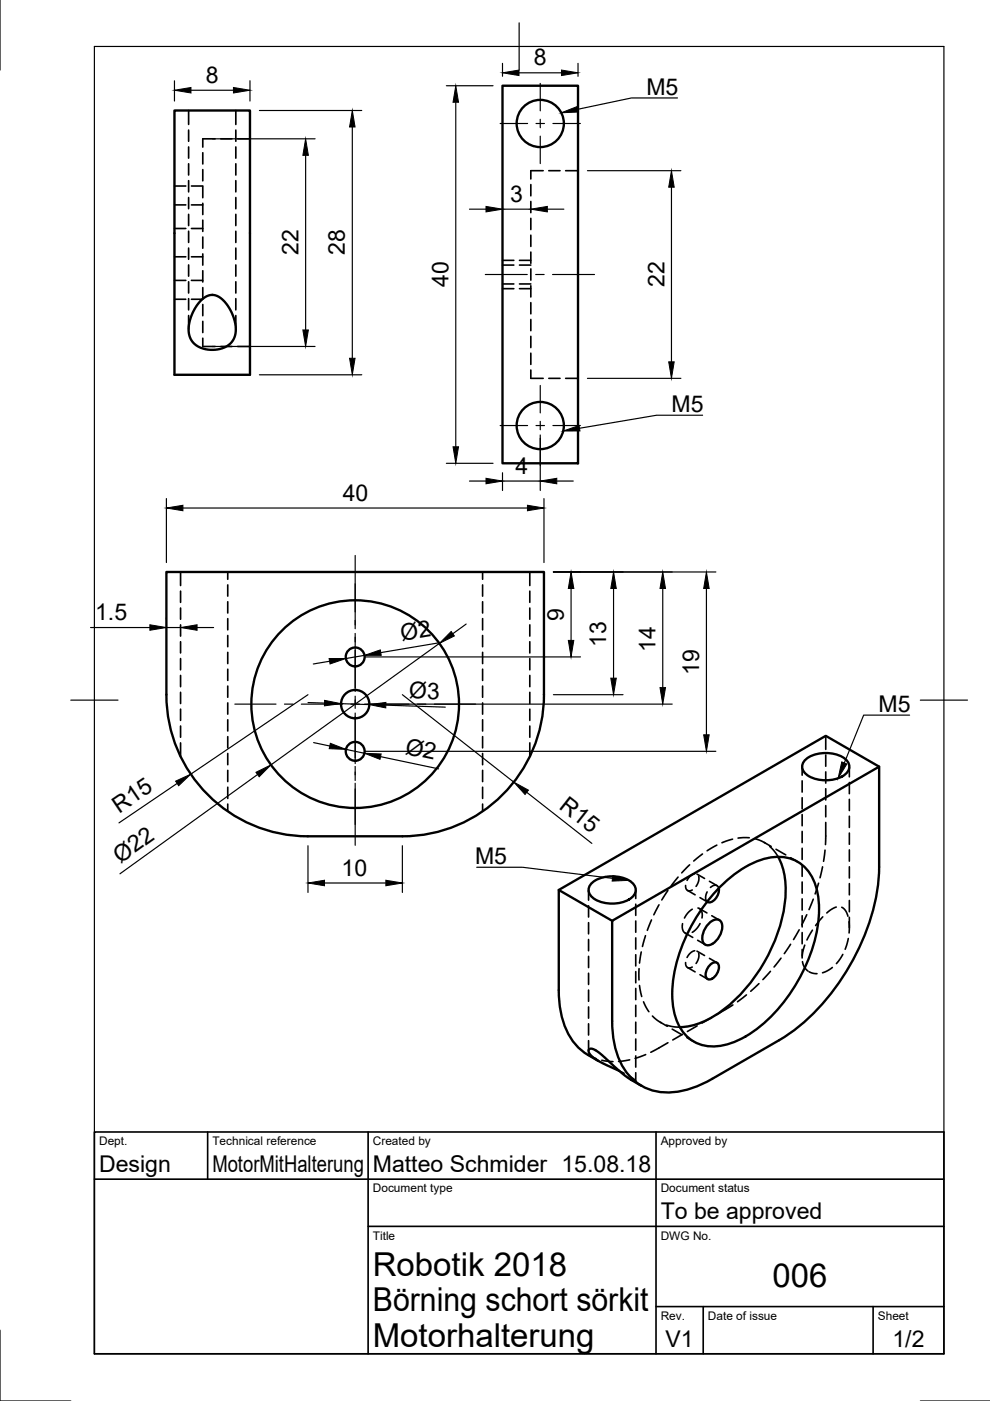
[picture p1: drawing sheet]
<svg xmlns="http://www.w3.org/2000/svg" width="210mm" height="297mm" viewBox="0 0 210 297" stroke-linecap="round" stroke-linejoin="round" font-family="sans-serif">
<!-- layer: Sichtbar -->
<g fill="none" stroke="#000" stroke-width=".5">
<path d="M106.5 18.2h16.1v80h-16.1zM37 23.4h16v56.1h-16zM42.6 63.7l1.6-1 .7-.2 .9 .2 1.6 1 1.4 2 1 2.5 .2 1.2v1.1l-.3 1-.4 .8-1.3 1.2-2.1 .6-2.3-.1-1.9-.7-.8-.7-.5-.7-.4-1.8 .3-2.2 1-2.4zM35.3 121.3h80v26a30 30 0 0 1-30 30h-20a30 30 0 0 1-30-30zM170.9 161a7.4 7.4 0 0 1 8.4 0 2.07 2.07 0 0 1 .8 2 2.07 2.07 0 0 1-1.5 1.6 7.5 7.5 0 0 1-7.7-.5 1.95 1.95 0 0 1 0-3.1zM186.4 162.5l-11.3-6.5-56.6 32.7M125.6 187.1a7.4 7.4 0 0 1 8.4 0 2.07 2.07 0 0 1 .8 2 2.07 2.07 0 0 1-1.5 1.6 7.5 7.5 0 0 1-7.7-.4 1.95 1.95 0 0 1 0-3.2zM129.8 195.2l-11.3-6.5v21.2a16.7 16.7 0 0 0 4.5 12.5l1.7 1.3 2.2 1.2M129.8 195.2l56.6-32.7v21.3a45.3 45.3 0 0 1-9.2 25.5 40.4 40.4 0 0 1-12 11.3l-14.2 8.1a17.8 17.8 0 0 1-11.7 2.7 11 11 0 0 1-8.3-7.5 21.5 21.5 0 0 1-1.2-7.4zM150.1 196a2.3 2.3 0 0 1 2.4-.9 2.54 2.54 0 0 1 .2 3.2 3.4 3.4 0 0 1-2.8 2.1 1.48 1.48 0 0 1-.9-2.1 5 5 0 0 1 1.1-2.3zM152.4 188.3a2.67 2.67 0 0 1-2.2 3l-.3-.1M152.7 188a20 20 0 0 1 11.5-6.3 8.1 8.1 0 0 1 8.8 6.1 23.6 23.6 0 0 1-1.5 15.3 34 34 0 0 1-13.4 16.6 12 12 0 0 1-9.9 1.7 8.8 8.8 0 0 1-5.4-7.2 28.5 28.5 0 0 1 4.3-18.8 36.4 36.4 0 0 1 5.6-7.4z"/>
<path d="M165 181.7a16.8 16.8 0 0 1 1.3 10.8 35.2 35.2 0 0 1-14.6 22.8 14.7 14.7 0 0 1-7.6 2.5M150.6 204.5a1.01 1.01 0 0 1 1.4-.4 1.01 1.01 0 0 1 .4 1.4l-.4 .9a1.63 1.63 0 0 1-2.1 1.1 2.4 2.4 0 0 1 .7-3zM131.3 227l-3.5-1.6-1.8-1-1-1.1-.2-.4 .1-.4 .6-.1 1.2 .5 5.7 5.1 3.6 2.2"/>
<circle cx="114.5" cy="26.2" r="5"/>
<circle cx="114.5" cy="90.2" r="5"/>
<circle cx="75.3" cy="139.3" r="2"/>
<circle cx="75.3" cy="159.3" r="2"/>
<circle cx="75.3" cy="149.3" r="3"/>
<circle cx="75.3" cy="149.3" r="22"/>
</g>
<!-- layer: Verdeckt -->
<g fill="none" stroke="#000" stroke-width=".35">
<path d="M37 39.4h2.4M40 23.4v3M40 27.6v2.4M40 31.2v2.3M40 34.7v2.4M40 38.3v2.4M40.6 39.4h2.4M43 39.5v2.4M43 36v2.3M43 32.4v2.4M45.6 29.4h-2.6v1.8M46.8 29.4h2.4"/>
<path d="M50 23.4v3M50 27.6v2.4M50 31.2v2.3M50 34.7v2.4M50 38.3v2.4M50.4 29.4h2.6M112.5 39.1v2.4M115.2 36.2h-2.7v1.7M116.4 36.2h2.3M119.9 36.2h2.7M37 59.4h2.4M37 43.4h2.4"/>
<path d="M37 48.4h2.4M37 54.4h2.4M40 41.9v2.4M40 45.4v2.4M40 49v2.4M40 52.6v2.4M40 56.2v2.4M40 59.7v2.4M40.6 59.4h2.4M40.6 43.4h2.4M40.6 48.4h2.4M40.6 54.4h2.4"/>
<path d="M43 57.4v2.4M43 53.8v2.4M43 50.3v2.3M43 46.7v2.4M43 43.1v2.4M50 41.9v2.4M50 45.4v2.4M50 49v2.4M50 52.6v2.4M50 56.2v2.4M50 59.7v2.4M106.5 56.2h2.4"/>
<path d="M106.5 55.2h2.4M110.1 56.2h2.4M110.1 55.2h2.4M112.5 57v2.4M112.5 53.4v2.4M112.5 49.9v2.3M112.5 46.3v2.4M112.5 42.7v2.4M37 63.5h2.4M40 63.3v2.4M40 66.9v3M40.6 63.5h2.4"/>
<path d="M43 71.7v1.8h2.6M43 68.1v2.4M43 64.6v2.3M43 61v2.4M46.8 73.5h2.4M50 63.3v2.4M50 66.9v3M50.4 73.5h2.6M106.5 60.2h2.4M106.5 61.2h2.4M110.1 60.2h2.4M110.1 61.2h2.4"/>
<path d="M112.5 78.5v1.7h2.7M112.5 74.9v2.4M112.5 71.3v2.4M112.5 67.7v2.4M112.5 64.2v2.3M112.5 60.6v2.4M116.4 80.2h2.3M119.9 80.2h2.7M38.3 121.3v2.8M38.3 125.3v2.4M38.3 128.9v2.4M38.3 132.5v2.4"/>
<path d="M38.3 136.1v2.3M38.3 139.6v2.4M48.3 121.3v1.5M48.3 124v2.4M48.3 127.6v2.4M48.3 131.2v2.3M48.3 134.7v2.4M48.3 138.3v2.4M102.3 121.3v1.5M102.3 124v2.4M102.3 127.6v2.4M102.3 131.2v2.3"/>
<path d="M102.3 134.7v2.4M102.3 138.3v2.4M112.3 121.3v2.8M112.3 125.3v2.4M112.3 128.9v2.4M112.3 132.5v2.4M112.3 136.1v2.3M112.3 139.6v2.4M38.3 143.2v2.4M38.3 146.8v2.4M38.3 150.4v2.3M38.3 153.9v2.4"/>
<path d="M38.3 157.5v2.9M48.3 141.9v2.4M48.3 145.5v2.3M48.3 149v2.4M48.3 152.6v2.4M48.3 156.2v2.4M48.3 159.8v2.3M102.3 141.9v2.4M102.3 145.5v2.3M102.3 149v2.4M102.3 152.6v2.4M102.3 156.2v2.4"/>
<path d="M102.3 159.8v2.3M112.3 143.2v2.4M112.3 146.8v2.4M112.3 150.4v2.3M112.3 153.9v2.4M112.3 157.5v2.9M175.1 156v2.9M48.3 163.3v2.4M48.3 166.9v2.4M48.3 170.5v1.5M102.3 163.3v2.4M102.3 166.9v2.4"/>
<path d="M102.3 170.5v1.5M152 179.2l-2.1 1.2M155.3 177.9l-2.2 .8M158.9 177.6l-2.4 .1M160 177.8l2.2 .9M162 178.6l1.5 .9M163.2 179.4l.9 1 .9 1.3M170.1 162.5v1.9M170.1 165.6v2.3M170.1 169.1v2.4M170.1 172.7v2.4M170.1 176.3v2.4"/>
<path d="M170.1 179.8v2.4M175.1 174.4l-.1 4.7M175.1 160.1v2.4M175.1 163.7v2.3M175.1 167.2v2.4M175.1 170.8v2.4M180.1 162.5v2.2M180.1 165.9v2.4M180.1 169.5v2.4M180.1 173v2.4M180.1 176.6v2.4M124.8 188.7v2.2"/>
<path d="M124.8 192v2.4M124.8 195.6v2.4M124.8 199.2v2.4M134.8 188.7v1.8M134.8 191.7v2.4M134.8 195.3v2.4M134.8 198.8v2.4M136.9 198.4l-.7 2.3M138.1 195l-.9 2.3M139.7 191.8l-1.1 2.2M141.6 188.8l-1.3 2M143.8 186l-1.5 1.8"/>
<path d="M144.7 195.8a1.61 1.61 0 0 0 .9 2.1M145.3 197.8l1.6 1M145.4 187.7a.89 .89 0 0 0 .3 1 .89 .89 0 0 0 1.1 0M145.8 188.8l1.6 .9M146.2 183.4l-1.6 1.7M146.8 192.8l-1 .8-.7 1M147.3 185.2a2.42 2.42 0 0 0-1.6 1.5M147.8 185.3l1.6 1M147.9 199.4l1.6 .9M148 192.5a1.58 1.58 0 0 1 .8 2.1M148.1 185.8v1.1l-.5 1M148.3 192.6l1.6 1"/>
<path d="M148.4 190.3l1.6 .9M148.4 195.8l-.7 1.1-.9 .8M148.9 181.1l-1.8 1.5M149.9 189.1a1.77 1.77 0 0 0 0 2.1M150.4 186.8l1.6 1M150.6 188.2a.96 .96 0 0 1 1-.5 .96 .96 0 0 1 .8 .6M150.9 194.2l1.6 .9M164.5 180.1l2.1 1.2M167.6 181.8l1.5 .9M169.4 197.1l-1.1 2.1M170.1 183.4v2.4M170.1 187v2.4"/>
<path d="M170.1 190.6v2.4M170.1 194.1v2.4M170.1 197.7v2.4M171.1 193.9l-1.1 2.2M172.3 197.2l-1.2 2.1M172.4 190.6l-.9 2.3M173.6 187.3l-.8 2.2M174.4 183.8l-.5 2.3M174.4 194.4l-1.5 1.8M174.9 180.2l-.3 2.4M177.3 192.3l-1 .5-1 .8M178.5 192.4l.7 .6 .6 1.3"/>
<path d="M179.9 199l-.7 2.3M180 195.4v2.4M180.1 180.2v2.4M180.1 183.8v2.4M180.1 187.3v2.4M180.1 190.9v2.4M180.1 194.5v2.2M124.8 202.8v2.3M124.8 206.3v2.4M124.8 209.9v2.4M124.8 213.5v2.4M124.8 217.1v2.3"/>
<path d="M134.8 202.4v2.4M134.8 206v2.4M134.8 209.6v2.4M134.8 213.1v2.4M134.8 216.7v2.4M135.5 205.4v2.4M135.6 208.9l.5 2.4M136 201.8l-.4 2.4M136.4 212.4l1.2 2.1M138.3 215.4l1.9 1.5M140 216.7l1.5 .9M141.3 217.3l1.3 .4 1.5 .1"/>
<path d="M142.5 218.2l2.1 1.2M144.7 219.3l-2.1 1.2M145.4 204.1a.89 .89 0 0 0 .3 1 .89 .89 0 0 0 1.1-.1M145.6 220l1.5 .8M145.8 205.1l1.6 1M147.3 201.6h-.1a2.52 2.52 0 0 0-1.5 1.4M147.8 201.7l1.6 .9M147.8 217.5l-2.1 1.2M148.1 202.2v1.1l-.5 1M148.4 206.7l1.6 .9M150.4 203.2l1.6 .9M150.9 215.7l-2.1 1.2"/>
<path d="M155.4 213.1l-3.5 2M158.3 210.9l-1.9 1.5M160.9 208.5l-1.7 1.7M163.4 205.9l-1.7 1.8M165.6 203.2l-1.5 1.8M167.6 200.2l-1.3 2M170.1 201.3v1.8M170.1 203.9l.5 1.2 .7 .8M170.6 200.4l-.5 2.3M171.5 206l.8 .3 .9 .1M176.5 205.1l-1.1 .7-1 .4M178.7 202.3l-1.4 2"/>
<path d="M124.7 223.7l1.8 .8M124.8 220.6v2.2M127.6 224.8l2.4 .3M131.3 227l1 .6M133.4 228.1l1.1 .7 .3 .5-1-.3M133.5 224.7l-2.3 .4M134.8 220.3v2.4M134.8 223.9v2.3M134.8 227.4v1.9M136.9 223.6l-2.2 .8M141.6 221.1l-3.6 2"/>
</g>
<!-- layer: Border -->
<path d="M0 -.1v15M20 9.9h180.1v277.1h-180.1zM110.1 4.8v10.1M15 148.4h10M195.1 148.4h10M0 282v15h15M195.1 297h14.9" fill="none" stroke="#000" stroke-width=".25"/>
<!-- layer: TitleBlock -->
<path d="M20 240h180.1v47h-180.1zM20 250h180.1M44 240v10M78.1 240v47M139.1 240v47M78.1 260h122M139.1 277h61M149.1 277v10M185.1 277v10" fill="none" stroke="#000" stroke-width=".35"/>
<!-- layer: Dimensions -->
<g fill="none" stroke="#000" stroke-width=".25">
<path d="M37 17.1v4.3M40.5 19.1h9M53 17.1v4.3M94.6 18.2h9.9M106.5 13.4v2.8M110 15.4h9M122.6 13.4v2.8M45 29.4h21.8M55 23.4h21.7M64.8 32.9v37.1M74.7 26.9v49.1M96.6 21.7v73"/>
<path d="M124.6 36.2h19.8M142.4 39.7v37M99.5 44.3h3.5M106.5 44.3h6M116 44.3h3.5M45 73.5h21.8M55 79.5h21.7M94.6 98.2h9.9M114.5 92.2v11.8M124.6 80.2h19.8M35.3 105.7v13.6M38.8 107.7h73"/>
<path d="M99.5 102h3.5M106.5 100.2v3.8M106.5 102h8M115.3 105.7v13.6M118 102h3.6M19.2 133h12.6M35.3 131v.2M35.3 133h3M41.8 133h3.5M77.3 139l-4 .6M77.3 139.3h45.8M93.1 136.3l-12.4 2.1"/>
<path d="M93.2 136.4l-35.7 25.8M98.8 132.3l-2.8 2.1M117.3 121.3h34.5M121.1 124.8v11M130.1 124.8v19M140.5 124.8v21M149.8 124.8v31M65.3 147.3l-24.8 16.8M65.3 149l3.5 .1M66.5 157.4l3.4 .8M69.9 140.2l-3.5 .6M72.3 149.2l6 .2"/>
<path d="M73.3 158.9l4 .8M77.3 149.3h65.2M77.3 159.3h74.5M81.8 149.5l12.6 .4M85.3 147.3l23.6 18.5M117.3 147.3h14.8M37.6 166.1l-12.4 8.4M54.6 164.2l-29.2 21.1M65.3 179.3v9.9M80.7 160.4l12.3 2.6M85.3 179.3v9.9M111.7 168l13.8 10.8"/>
<path d="M68.8 187.2h13"/>
</g>
<g fill="#000" stroke="#000" stroke-width=".21">
<path d="M37 19.1l3.5-.6v1.2zM49.5 18.5l3.5 .6-3.5 .6zM106.5 15.4l3.5-.5v1.1zM119 14.9l3.6 .5-3.6 .6zM64.8 29.4l.6 3.5h-1.2zM74.7 23.4l.6 3.5h-1.2zM96.6 18.2l.6 3.5h-1.1zM142.4 36.2l.5 3.5h-1.1zM103 43.8l3.5 .5-3.5 .6zM112.5 44.3l3.5-.5v1.1zM64.2 70h1.2l-.6 3.5zM74.1 76h1.2l-.6 3.5z"/>
<path d="M141.8 76.7h1.1l-.5 3.5zM96.1 94.7h1.1l-.6 3.5zM35.3 107.7l3.5-.6v1.2zM103 101.4l3.5 .6-3.5 .6zM111.8 107.1l3.5 .6-3.5 .6zM114.5 102l3.5-.6v1.2zM31.8 132.5l3.5 .5-3.5 .6zM38.3 133l3.5-.5v1.1zM69.8 139.6h3.5l-3.3 1.2zM77.3 139l3.3-1.2 .2 1.1zM95.7 133.9l.6 .9-3.1 1.6zM120.5 135.8h1.2l-.6 3.5z"/>
<path d="M121.1 121.3l.6 3.5h-1.2zM130.1 121.3l.6 3.5h-1.2zM140.5 121.3l.6 3.5h-1.2zM149.8 121.3l.6 3.5h-1.2zM68.8 148.5l3.5 .7-3.5 .5zM70 157.6l3.3 1.3-3.5-.2zM77.3 159.7l3.5 .2-.2 1.1zM78.3 149.4l3.5-.5v1.2zM129.5 143.8h1.2l-.6 3.5zM139.9 145.8h1.2l-.6 3.5zM149.2 155.8h1.2l-.6 3.5zM37.2 165.6l3.3-1.5-2.6 2.5z"/>
<path d="M54.3 163.7l3.2-1.5-2.5 2.5zM108.9 165.8l3.1 1.7-.7 .9zM65.3 187.2l3.5-.6v1.2zM81.8 186.6l3.5 .6-3.5 .6z"/>
</g>
<!-- layer: Annotations -->
<path d="M119 23.9l3.3-1.3 .3 1.2zM119.4 91.4l3.4-1.2 .2 1.2zM178.5 161.5l1.1 .5-1.9 3zM129.9 185.6l3.4 1.1-3.5 .1z" fill="#000" stroke="#000" stroke-width=".21"/>
<path d="M143.6 20.8h-9.7l-11.5 2.4M149 88h-9.8l-16.3 2.8M192.9 151.6h-9.8l-4.1 10.2M101.1 183.9h9.7l19.1 2.3" fill="none" stroke="#000" stroke-width=".25"/>
<!-- layer: Center Lines -->
<g fill="none" stroke="#000" stroke-width=".25">
<path d="M114.5 17.7v5.8M106 26.2h5.9M113.7 26.2h1.7M114.5 25.3v1.8M114.5 28.9v5.8M117.2 26.2h5.9M102.9 58.2h8.9M113.6 58.2h1.8M117.2 58.2h8.9M106 90.2h5.9M113.7 90.2h1.7M114.5 81.7v5.8"/>
<path d="M114.5 89.3v1.8M114.5 92.9v5.8M117.2 90.2h5.9M75.3 117.8v15.5M75.3 134.3v12.3M49.8 149.3h8.7M60.3 149.3h1.8M63.9 149.3h8.7M74.4 149.3h1.8M75.3 147.6v2.6M75.3 151.2v10.7M78 149.3h8.7"/>
<path d="M88.5 149.3h1.8M92.1 149.3h8.7M75.3 162.5v3M75.3 166.1v13.1"/>
</g>
<g font-size="7">
<text x="79.1" y="270.5">Robotik 2018</text>
<text x="163.8" y="272.9">006</text>
<text x="79.1" y="278">Börning schort sörkit</text>
<text x="79.1" y="285.5">Motorhalterung</text>
</g>
<g font-size="4.9">
<text x="43.6" y="17.6">8</text>
<text x="113.2" y="13.9">8</text>
<text x="137" y="20.1">M5</text>
<text x="108.2" y="42.8">3</text>
<text x="63.3" y="54.1" transform="rotate(-90 63.3 54.1)">22</text>
<text x="73.1" y="54.1" transform="rotate(-90 73.1 54.1)">28</text>
<text x="95.1" y="60.8" transform="rotate(-90 95.1 60.8)">40</text>
<text x="140.9" y="60.9" transform="rotate(-90 140.9 60.9)">22</text>
<text x="142.4" y="87.3">M5</text>
<text x="109.3" y="100.5">4</text>
<text x="72.7" y="106.1">40</text>
<text x="20.2" y="131.5">1.5</text>
<text x="119.5" y="131.6" transform="rotate(-90 119.5 131.6)">9</text>
<text x="85.2" y="136" transform="rotate(-10 85.2 136)">Ø2</text>
<text x="128.5" y="137.2" transform="rotate(-90 128.5 137.2)">13</text>
<text x="139" y="138.1" transform="rotate(-90 139 138.1)">14</text>
<text x="148.2" y="143.2" transform="rotate(-90 148.2 143.2)">19</text>
<text x="86.7" y="148" transform="rotate(2 86.7 148)">Ø3</text>
<text x="186.3" y="150.9">M5</text>
<text x="85.7" y="159.8" transform="rotate(12 85.7 159.8)">Ø2</text>
<text x="25.3" y="172.6" transform="rotate(-34 25.3 172.6)">R15</text>
<text x="118.4" y="171.2" transform="rotate(38 118.4 171.2)">R15</text>
<text x="25.5" y="183.2" transform="rotate(-36 25.5 183.2)">Ø22</text>
<text x="72.4" y="185.7">10</text>
<text x="100.7" y="183.2">M5</text>
<text x="21" y="248.5">Design</text>
<text x="45" y="248.5">MotorMitHalterung</text>
<text x="79.1" y="248.5">Matteo Schmider 15.08.18</text>
<text x="140.1" y="258.5">To be approved</text>
<text x="141.1" y="285.7">V1</text>
<text x="189.2" y="285.7">1/2</text>
</g>
<g font-size="2.5">
<text x="21" y="242.8">Dept.</text>
<text x="45" y="242.8">Technical reference</text>
<text x="79.1" y="242.8">Created by</text>
<text x="140.1" y="242.8">Approved by</text>
<text x="79.1" y="252.8">Document type</text>
<text x="140.1" y="252.8">Document status</text>
<text x="79.1" y="262.8">Title</text>
<text x="140.1" y="262.8">DWG No.</text>
<text x="140.1" y="279.8">Rev.</text>
<text x="150.1" y="279.8">Date of issue</text>
<text x="186.1" y="279.8">Sheet</text>
</g>
</svg>
